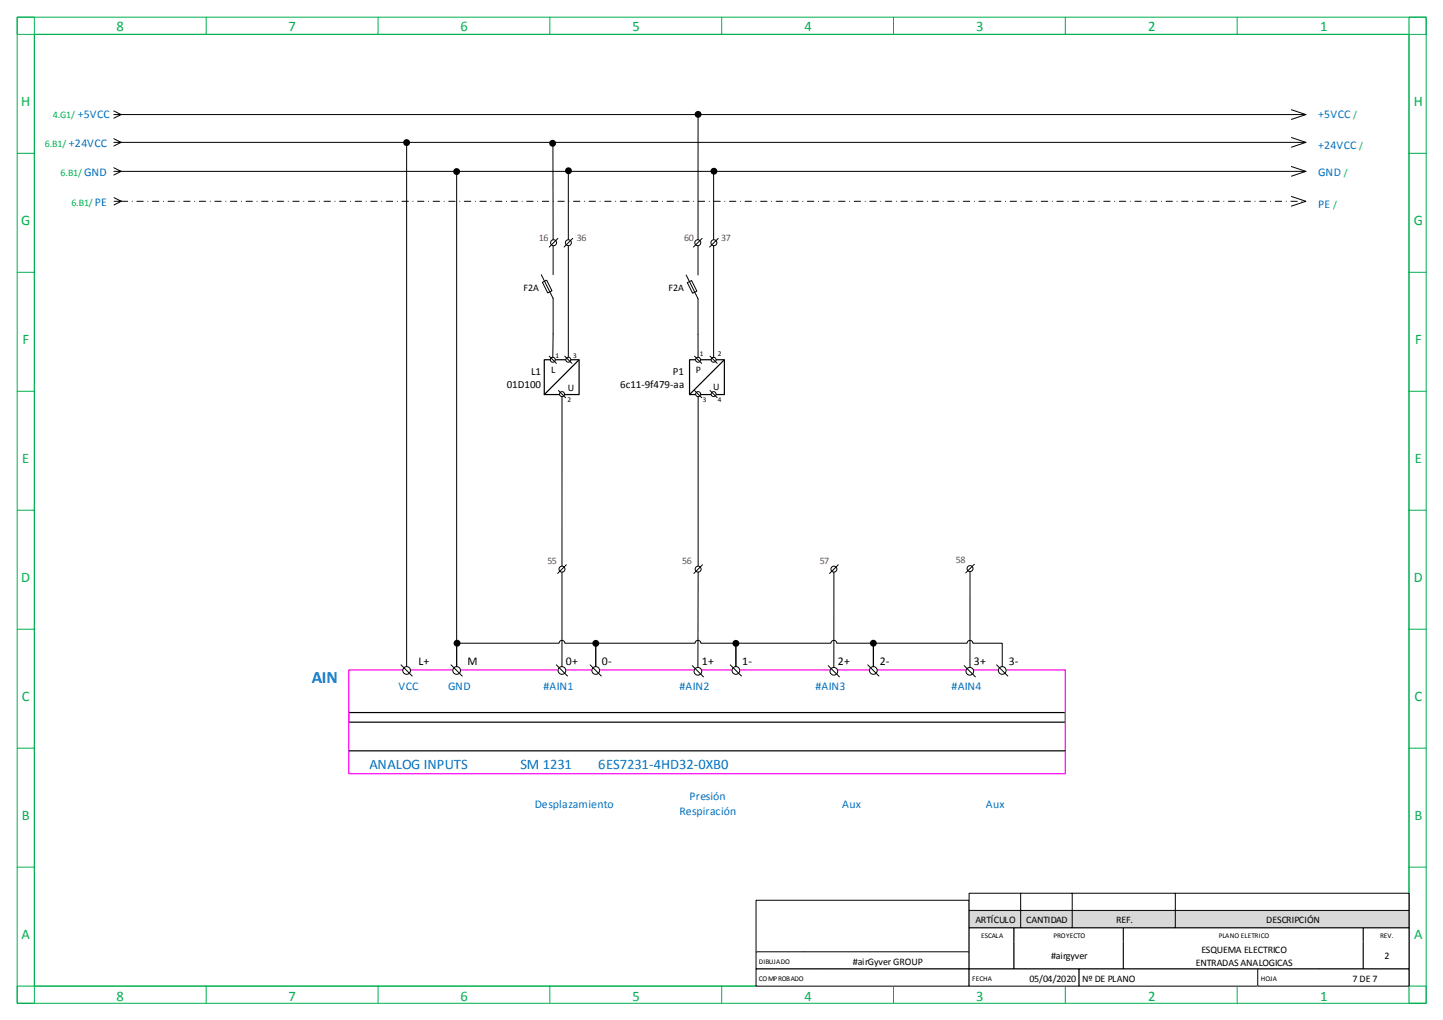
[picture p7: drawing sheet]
<svg xmlns="http://www.w3.org/2000/svg" width="420mm" height="297mm" viewBox="0 0 420 297" stroke-linecap="round" stroke-linejoin="round" font-family="sans-serif">
<path d="M203.1 33.7v36" fill="none" stroke="#000" stroke-width=".29"/>
<g fill="none" stroke="#00b050" stroke-width=".29">
<path d="M5 5h5v287h-5zM5 5h410v5h-410zM10 10h400v277h-400zM60 5v5M110 5v5M160 5v5M210 5v5M260 5v5M310 5v5M360 5v5M410 5h5v287h-5zM5 44.6h5"/>
<path d="M410 44.6h5M5 79.3h5M410 79.3h5M5 113.9h5M410 113.9h5M5 148.5h5M410 148.5h5M5 183.1h5M410 183.1h5M5 217.7h5M410 217.7h5M5 252.4h5"/>
<path d="M410 252.4h5M5 287h410v5h-410zM60 287v5M110 287v5M160 287v5M210 287v5M260 287v5M310 287v5M360 287v5"/>
</g>
<path d="M220 262h62v15h-62z" fill-rule="evenodd" fill="#fff"/>
<path d="M220 262h62v15h-62z" fill="none" stroke="#000" stroke-width=".29"/>
<path d="M220 277h14.2v5h-14.2z" fill-rule="evenodd" fill="#fff"/>
<path d="M234.2 277h-14.2v5h14.2" fill="none" stroke="#000" stroke-width=".29"/>
<path d="M234.2 277h47.8v5h-47.8z" fill-rule="evenodd" fill="#fff"/>
<path d="M234.2 277h47.8v5h-47.8" fill="none" stroke="#000" stroke-width=".29"/>
<path d="M220 282h19v5h-19z" fill-rule="evenodd" fill="#fff"/>
<path d="M239 282h-19v5h19" fill="none" stroke="#000" stroke-width=".29"/>
<path d="M282 270h13.1v4h-13.1z" fill-rule="evenodd" fill="#fff"/>
<path d="M282 274v-4h13.1v4" fill="none" stroke="#000" stroke-width=".29"/>
<path d="M295.1 270h31.8v4h-31.8z" fill-rule="evenodd" fill="#fff"/>
<path d="M295.1 274v-4h31.8v4" fill="none" stroke="#000" stroke-width=".29"/>
<path d="M326.9 270h69.8v4h-69.8z" fill-rule="evenodd" fill="#fff"/>
<path d="M326.9 274v-4h69.8v4" fill="none" stroke="#000" stroke-width=".29"/>
<path d="M396.7 270h13.3v4h-13.3z" fill-rule="evenodd" fill="#fff"/>
<path d="M396.7 274v-4h13.3v4" fill="none" stroke="#000" stroke-width=".29"/>
<path d="M282 274h13.1v8h-13.1z" fill-rule="evenodd" fill="#fff"/>
<path d="M282 274v8h13.1v-8" fill="none" stroke="#000" stroke-width=".29"/>
<path d="M295.1 274h31.8v8h-31.8z" fill-rule="evenodd" fill="#fff"/>
<path d="M295.1 274v8h31.8v-8" fill="none" stroke="#000" stroke-width=".29"/>
<path d="M326.9 274h69.8v8h-69.8z" fill-rule="evenodd" fill="#fff"/>
<path d="M326.9 274v8h69.8v-8" fill="none" stroke="#000" stroke-width=".29"/>
<path d="M396.7 274h13.3v8h-13.3z" fill-rule="evenodd" fill="#fff"/>
<path d="M396.7 274v8h13.3v-8" fill="none" stroke="#000" stroke-width=".29"/>
<path d="M239 282h43v5h-43z" fill-rule="evenodd" fill="#fff"/>
<path d="M239 282h43v5h-43" fill="none" stroke="#000" stroke-width=".29"/>
<path d="M282 282h16.4v5h-16.4z" fill-rule="evenodd" fill="#fff"/>
<path d="M298.4 282h-16.4v5h16.4" fill="none" stroke="#000" stroke-width=".29"/>
<path d="M298.4 282h15.6v5h-15.6z" fill-rule="evenodd" fill="#fff"/>
<path d="M298.4 282h15.6v5h-15.6" fill="none" stroke="#000" stroke-width=".29"/>
<path d="M314 282h52v5h-52z" fill-rule="evenodd" fill="#fff"/>
<path d="M314 282h52v5h-52z" fill="none" stroke="#000" stroke-width=".29"/>
<path d="M366 282h17.9v5h-17.9z" fill-rule="evenodd" fill="#fff"/>
<path d="M383.9 282h-17.9v5h17.9" fill="none" stroke="#000" stroke-width=".29"/>
<path d="M383.9 282h26.1v5h-26.1z" fill-rule="evenodd" fill="#fff"/>
<path d="M383.9 282h26.1v5h-26.1" fill="none" stroke="#000" stroke-width=".29"/>
<path d="M282 265h128v5h-128z" fill-rule="evenodd" fill="#d8d8d8"/>
<path d="M282 265h128v5h-128zM297 265v5M312 265v5M342 265v5" fill="none" stroke="#000" stroke-width=".29"/>
<path d="M282 260h128v5h-128z" fill-rule="evenodd" fill="#fff"/>
<path d="M282 260h128v5h-128zM297 260v5M312 260v5M342 260v5" fill="none" stroke="#000" stroke-width=".29"/>
<path d="M101.5 207.4h208.5v2.8h-208.5z" fill-rule="evenodd" fill="#fff"/>
<path d="M101.5 207.4h208.5v2.8h-208.5zM101.5 218.5h208.5" fill="none" stroke="#000" stroke-width=".35"/>
<path d="M101.5 195h208.5v30.2h-208.5z" fill="none" stroke="#f0f" stroke-width=".35"/>
<circle cx="163.5" cy="195.1" r="1.12" fill="#fff"/>
<g fill="none" stroke="#000" stroke-width=".29">
<path d="M161.9 193.5l3.2 3.3"/>
<circle cx="163.5" cy="195.1" r="1.12"/>
</g>
<circle cx="203.1" cy="195.4" r="1.12" fill="#fff"/>
<g fill="none" stroke="#000" stroke-width=".29">
<path d="M201.4 193.7l3.3 3.3"/>
<circle cx="203.1" cy="195.4" r="1.12"/>
</g>
<circle cx="242.6" cy="195.4" r="1.12" fill="#fff"/>
<g fill="none" stroke="#000" stroke-width=".29">
<path d="M241 193.7l3.3 3.3"/>
<circle cx="242.6" cy="195.4" r="1.12"/>
</g>
<circle cx="282.2" cy="195.4" r="1.12" fill="#fff"/>
<g fill="none" stroke="#000" stroke-width=".29">
<path d="M280.6 193.7l3.2 3.3"/>
<circle cx="282.2" cy="195.4" r="1.12"/>
</g>
<circle cx="118.3" cy="195.1" r="1.12" fill="#fff"/>
<g fill="none" stroke="#000" stroke-width=".29">
<path d="M116.7 193.5l3.2 3.3"/>
<circle cx="118.3" cy="195.1" r="1.12"/>
</g>
<circle cx="132.9" cy="195.1" r="1.12" fill="#fff"/>
<g fill="none" stroke="#000" stroke-width=".29">
<path d="M33.1 33.3h346.9M33.1 32.3l2.1 1-2.1 1.1M375.8 31.9l4.2 1.4-4.2 1.5M33.1 49.9h346.9M33.1 48.8l2.1 1.1-2.1 1M33.1 41.4h346.9M33.1 40.4l2.1 1-2.1 1.1M33.2 58.6h2.1M33.2 57.5l2.1 1.1M35.3 58.6l-2.1 1M118.3 41.7v152.3M132.9 49.7v144.3"/>
<path d="M160.9 41.7l.1 27.9M165.4 49.7v54.3M375.8 48.5l4.2 1.4-4.2 1.4M375.8 40l4.2 1.4-4.2 1.4M375.8 57.2l4.2 1.4-4.2 1.4M163.5 115.4v49.4M131.2 193.5l3.3 3.3"/>
<circle cx="132.9" cy="195.1" r="1.12"/>
</g>
<path d="M35.3 58.6h344.7" fill="none" stroke="#000" stroke-width=".29" stroke-dasharray="1.9 1.3 0 1.3"/>
<g fill="#000">
<circle cx="118.3" cy="41.5" r="1"/>
<circle cx="132.9" cy="49.9" r="1"/>
<circle cx="160.8" cy="41.7" r="1"/>
<circle cx="165.4" cy="49.7" r="1"/>
</g>
<path d="M158.4 104.7h10.1v10.1h-10.1z" fill-rule="evenodd" fill="#fff"/>
<path d="M158.4 104.7h10.1v10.1h-10.1zM168.4 104.8l-10 10" fill="none" stroke="#000" stroke-width=".35"/>
<circle cx="160.9" cy="104.7" r=".72" fill="#fff"/>
<g fill="none" stroke="#000" stroke-width=".29">
<path d="M159.8 103.7l2.1 2"/>
<circle cx="160.9" cy="104.7" r=".72"/>
</g>
<circle cx="165.4" cy="104.7" r=".72" fill="#fff"/>
<g fill="none" stroke="#000" stroke-width=".29">
<path d="M164.3 103.7l2.1 2"/>
<circle cx="165.4" cy="104.7" r=".72"/>
</g>
<circle cx="163.5" cy="114.7" r=".72" fill="#fff"/>
<g fill="none" stroke="#000" stroke-width=".29">
<path d="M162.5 113.7l2.1 2"/>
<circle cx="163.5" cy="114.7" r=".72"/>
</g>
<path d="M200.6 104.7h10.2v10.1h-10.2z" fill-rule="evenodd" fill="#fff"/>
<path d="M200.6 104.7h10.2v10.1h-10.2zM210.7 104.8l-10.1 10" fill="none" stroke="#000" stroke-width=".35"/>
<circle cx="203.1" cy="104.7" r=".72" fill="#fff"/>
<g fill="none" stroke="#000" stroke-width=".29">
<path d="M202.1 103.7l2.1 2"/>
<circle cx="203.1" cy="104.7" r=".72"/>
</g>
<circle cx="207.7" cy="104.7" r=".72" fill="#fff"/>
<g fill="none" stroke="#000" stroke-width=".29">
<path d="M206.6 103.7l2.1 2"/>
<circle cx="207.7" cy="104.7" r=".72"/>
</g>
<circle cx="203.1" cy="114.7" r=".72" fill="#fff"/>
<g fill="none" stroke="#000" stroke-width=".29">
<path d="M207.7 49.7v54.3M202.1 113.7l2.1 2"/>
<circle cx="203.1" cy="114.7" r=".72"/>
</g>
<g fill="#000">
<circle cx="203.1" cy="33.3" r="1"/>
<circle cx="207.7" cy="49.8" r="1"/>
</g>
<circle cx="207.7" cy="114.7" r=".72" fill="#fff"/>
<g fill="none" stroke="#000" stroke-width=".29">
<path d="M206.6 113.7l2.1 2"/>
<circle cx="207.7" cy="114.7" r=".72"/>
</g>
<path d="M157.8 82.2l1.3-.7 1.5 3.1-1.2 .7z" fill-rule="evenodd" fill="#fff"/>
<path d="M157.5 80l3.5 6.9-.1 17.1M161 69.6v10.4M157.8 82.2l1.3-.7 1.5 3.1-1.2 .7z" fill="none" stroke="#000" stroke-width=".29"/>
<path d="M200 82.3l1.2-.7 1.6 3.1-1.3 .7z" fill-rule="evenodd" fill="#fff"/>
<path d="M203.1 69.7v10.3M199.7 80l3.4 6.9v17.1M200 82.3l1.2-.7 1.6 3.1-1.3 .7zM203.1 115.4l.1 49.4" fill="none" stroke="#000" stroke-width=".29"/>
<circle cx="161.1" cy="70.6" r=".87" fill="#fff"/>
<g fill="none" stroke="#000" stroke-width=".29">
<path d="M162.4 69.4l-2.6 2.5"/>
<circle cx="161.1" cy="70.6" r=".87"/>
</g>
<circle cx="203" cy="70.6" r=".87" fill="#fff"/>
<g fill="none" stroke="#000" stroke-width=".29">
<path d="M204.3 69.4l-2.5 2.5"/>
<circle cx="203" cy="70.6" r=".87"/>
</g>
<circle cx="165.4" cy="70.6" r=".87" fill="#fff"/>
<g fill="none" stroke="#000" stroke-width=".29">
<path d="M166.7 69.4l-2.6 2.5"/>
<circle cx="165.4" cy="70.6" r=".87"/>
</g>
<circle cx="207.7" cy="70.6" r=".87" fill="#fff"/>
<g fill="none" stroke="#000" stroke-width=".29">
<path d="M209 69.4l-2.5 2.5"/>
<circle cx="207.7" cy="70.6" r=".87"/>
</g>
<circle cx="163.5" cy="165.6" r=".87" fill="#fff"/>
<g fill="none" stroke="#000" stroke-width=".29">
<path d="M164.8 164.4l-2.5 2.5"/>
<circle cx="163.5" cy="165.6" r=".87"/>
</g>
<circle cx="203.2" cy="165.6" r=".87" fill="#fff"/>
<g fill="none" stroke="#000" stroke-width=".29">
<path d="M204.4 164.4l-2.5 2.5"/>
<circle cx="203.2" cy="165.6" r=".87"/>
</g>
<circle cx="242.7" cy="165.6" r=".87" fill="#fff"/>
<g fill="none" stroke="#000" stroke-width=".29">
<path d="M163.5 166.5v27.5M203.2 166.5l-.1 27.8M242.7 166.5l-.1 27.8M243.9 164.4l-2.5 2.5"/>
<circle cx="242.7" cy="165.6" r=".87"/>
</g>
<circle cx="173.4" cy="195.1" r="1.12" fill="#fff"/>
<g fill="none" stroke="#000" stroke-width=".29">
<path d="M171.7 193.5l3.3 3.3"/>
<circle cx="173.4" cy="195.1" r="1.12"/>
</g>
<circle cx="214.1" cy="195.1" r="1.12" fill="#fff"/>
<g fill="none" stroke="#000" stroke-width=".29">
<path d="M212.5 193.5l3.3 3.3"/>
<circle cx="214.1" cy="195.1" r="1.12"/>
</g>
<circle cx="254.1" cy="195.1" r="1.12" fill="#fff"/>
<g fill="none" stroke="#000" stroke-width=".29">
<path d="M252.5 193.5l3.3 3.3"/>
<circle cx="254.1" cy="195.1" r="1.12"/>
</g>
<circle cx="291.6" cy="195.1" r="1.12" fill="#fff"/>
<g fill="none" stroke="#000" stroke-width=".29">
<path d="M132.9 194v-6.8h29.8a.83 .83 0 0 1 .8-.8 .83 .83 0 0 1 .9 .8h9v6.8v-6.8h28.9a.83 .83 0 0 1 .8-.8 .83 .83 0 0 1 .8 .8h10.2v6.8v-6.8h27.7a.83 .83 0 0 1 .8-.8 .83 .83 0 0 1 .9 .8h10.6v6.8M290 193.5l3.3 3.3"/>
<circle cx="291.6" cy="195.1" r="1.12"/>
</g>
<g fill="#000">
<circle cx="133" cy="187.2" r="1"/>
<circle cx="173.4" cy="187.2" r="1"/>
<circle cx="214.1" cy="187.2" r="1"/>
</g>
<circle cx="282.3" cy="165.5" r=".87" fill="#fff"/>
<g fill="none" stroke="#000" stroke-width=".29">
<path d="M282.3 166.4v27.7M283.5 164.2l-2.5 2.5M254.1 194v-6.8h27.3a.83 .83 0 0 1 .9-.8 .83 .83 0 0 1 .8 .8h8.5v6.8"/>
<circle cx="282.3" cy="165.5" r=".87"/>
</g>
<circle cx="254.1" cy="187.2" r="1" fill="#000"/>
<text font-size="5" fill="#0070c0" x="90.8" y="198.9">AIN</text>
<g font-size="4.2" fill="#00b050">
<text x="33.9" y="9">8</text>
<text x="84" y="9">7</text>
<text x="134" y="9">6</text>
<text x="184" y="9">5</text>
<text x="234.1" y="9">4</text>
<text x="284.1" y="9">3</text>
<text x="334.1" y="9">2</text>
<text x="384.2" y="9">1</text>
<text x="6.2" y="30.8">H</text>
<text x="411.4" y="30.8">H</text>
<text x="6.2" y="65.5">G</text>
<text x="411.4" y="65.5">G</text>
<text x="6.5" y="100.1">F</text>
<text x="411.8" y="100.1">F</text>
<text x="6.5" y="134.8">E</text>
<text x="411.7" y="134.8">E</text>
<text x="6.2" y="169.5">D</text>
<text x="411.5" y="169.5">D</text>
<text x="6.4" y="204.1">C</text>
<text x="411.6" y="204.1">C</text>
<text x="6.3" y="238.8">B</text>
<text x="411.6" y="238.8">B</text>
<text x="6.3" y="273.4">A</text>
<text x="411.5" y="273.4">A</text>
<text x="33.9" y="291.2">8</text>
<text x="84" y="291.2">7</text>
<text x="134" y="291.2">6</text>
<text x="184" y="291.2">5</text>
<text x="234.1" y="291.2">4</text>
<text x="284.1" y="291.2">3</text>
<text x="334.1" y="291.2">2</text>
<text x="384.2" y="291.2">1</text>
</g>
<g font-size="4.2" fill="#0070c0">
<text x="107.5" y="223.9">ANALOG INPUTS</text>
<text x="151.4" y="223.9">SM 1231</text>
<text x="174.1" y="223.9">6ES7231-4HD32-0XB0</text>
</g>
<g font-size="3.4" fill="#0070c0">
<text x="22.6" y="34.3">+5VCC</text>
<text x="383.6" y="34.3">+5VCC</text>
<text x="20.1" y="42.9">+24VCC</text>
<text x="383.6" y="43.3">+24VCC</text>
<text x="24.5" y="51.2">GND</text>
<text x="383.6" y="51.3">GND</text>
<text x="27.6" y="59.9">PE</text>
<text x="383.6" y="60.5">PE</text>
<text x="115.9" y="200.7">VCC</text>
<text x="130.4" y="200.7">GND</text>
<text x="158.2" y="200.7">#AIN1</text>
<text x="197.7" y="200.9">#AIN2</text>
<text x="237.3" y="200.9">#AIN3</text>
<text x="276.9" y="200.9">#AIN4</text>
<text x="200.7" y="232.9">Presión</text>
<text x="155.6" y="235">Desplazamiento</text>
<text x="197.7" y="237.2">Respiración</text>
<text x="245.1" y="235">Aux</text>
<text x="286.9" y="235">Aux</text>
</g>
<g font-size="3.4">
<text x="121.8" y="193.4">L+</text>
<text x="136" y="193.4">M</text>
<text x="164.7" y="193.4">0+</text>
<text x="175.2" y="193.5">0-</text>
<text x="204.2" y="193.6">1+</text>
<text x="216" y="193.5">1-</text>
<text x="243.8" y="193.6">2+</text>
<text x="256" y="193.5">2-</text>
<text x="283.4" y="193.6">3+</text>
<text x="293.5" y="193.5">3-</text>
</g>
<g font-size="3.2">
<text x="147.5" y="112.9">01D100</text>
<text x="154.5" y="109">L1</text>
<text x="180.5" y="112.8">6c11-9f479-aa</text>
<text x="195.8" y="109">P1</text>
</g>
<g font-size="2.9" fill="#00b050">
<text x="15.4" y="34.3">4.G1/</text>
<text x="393.7" y="34.3">/</text>
<text x="13.1" y="42.9">6.B1/</text>
<text x="395.5" y="43.3">/</text>
<text x="17.6" y="51.2">6.B1/</text>
<text x="391.1" y="51.3">/</text>
<text x="20.8" y="59.9">6.B1/</text>
<text x="387.9" y="60.5">/</text>
</g>
<g font-size="2.9" fill="#f00">
<text x="156.8" y="70.2">16</text>
<text x="167.8" y="70.2">36</text>
<text x="199.1" y="70.2">60</text>
<text x="209.9" y="70.2">37</text>
<text x="159.3" y="164">55</text>
<text x="198.5" y="164">56</text>
<text x="238.5" y="164">57</text>
<text x="278.2" y="163.9">58</text>
</g>
<g font-size="2.9">
<text x="152.4" y="84.6">F2A</text>
<text x="194.6" y="84.7">F2A</text>
<text x="160.3" y="108.6">L</text>
<text x="165.3" y="113.8">U</text>
<text x="202.5" y="108.6">P</text>
<text x="207.6" y="113.5">U</text>
<text x="283.9" y="268.7">ARTÍCULO</text>
<text x="298.6" y="268.7">CANTIDAD</text>
<text x="324.7" y="268.7">REF.</text>
<text x="368.5" y="268.7">DESCRIPCIÓN</text>
<text x="248.2" y="280.7">#airGyver GROUP</text>
<text x="305.8" y="279.3">#airgyver</text>
<text x="348" y="281.2">ENTRADAS ANALOGICAS</text>
<text x="349.6" y="277.3">ESQUEMA ELECTRICO</text>
<text x="402.9" y="279.3">2</text>
<text x="299.6" y="285.8">05/04/2020</text>
<text x="314.9" y="285.8">Nº DE PLANO</text>
<text x="393.5" y="285.8">7 DE7</text>
</g>
<g font-size="2.1">
<text x="161.6" y="104.1">1</text>
<text x="166.8" y="104.1">3</text>
<text x="203.6" y="103.6">1</text>
<text x="208.8" y="103.6">2</text>
<text x="165.2" y="117.1">2</text>
<text x="204.5" y="117.1">3</text>
<text x="208.8" y="117.1">4</text>
<text x="285.5" y="273">ESCALA</text>
<text x="306.5" y="273">PROYECTO</text>
<text x="354.7" y="273">PLANO ELETRICO</text>
<text x="401.6" y="273">REV.</text>
<text x="220.8" y="280.5">DIBUJADO</text>
<text x="220.8" y="285.5">COMPROBADO</text>
<text x="282.9" y="285.5">FECHA</text>
<text x="366.9" y="285.5">HOJA</text>
</g>
</svg>
